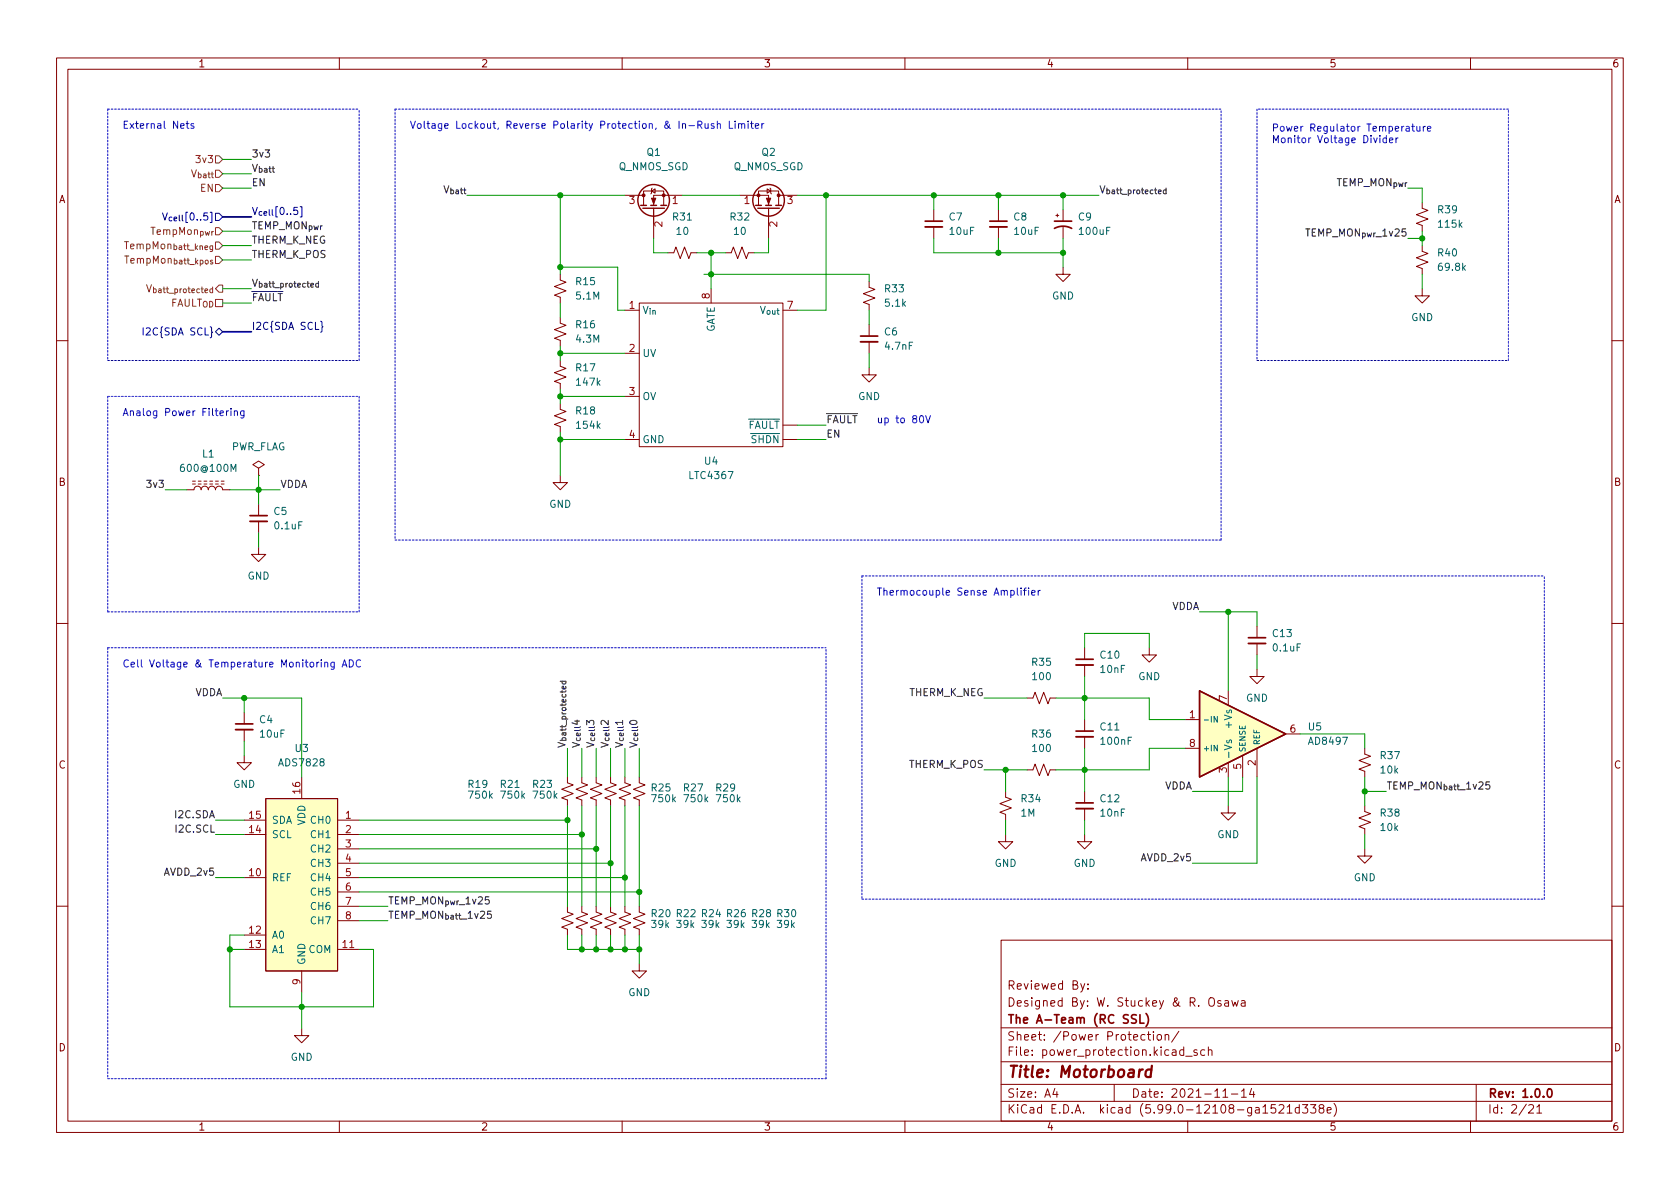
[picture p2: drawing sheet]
<svg xmlns="http://www.w3.org/2000/svg" width="297mm" height="210mm" viewBox="0 0 297 210" stroke-linecap="round" stroke-linejoin="round" font-family="sans-serif">
<g fill="none" stroke="#840000" stroke-width=".18">
<path d="M10 10.2h277v190.1h-277zM12 12.2h273v186.1h-273zM60 10.2v2M110 10.2v2M160 10.2v2M210 10.2v2M260 10.2v2M110.5 34.5h3.3M113.8 36.3v-2.5h3.5v2.5M115.2 33.8l.6-.4v.8zM115.3 33.3l-.1 .1v.8l-.1 .1M115.6 36.8v5.4"/>
<path d="M120.6 34.5h-5v1.8M130.8 34.5h5.1v1.8M134.1 36.3v-2.5h3.6v2.5M135.6 33.4l.7 .4-.7 .4zM135.9 36.8v5.4M136.1 33.3l.2 .1v.8l.1 .1M137.7 34.5h3.3M165.1 37.1v2M176.5 37.1v2M186.7 38.1h.5M186.9 37.8v.5M188 37.1v2"/>
<path d="M251.5 35.8v1l1 .4-2.1 .8 2.1 .7-2.1 .8 1.1 .4v1M99.1 48.5v1l1 .4-2.1 .8 2.1 .7-2.1 .8 1.1 .4v1M99.1 56.1v1l1 .4-2.1 .8 2.1 .7-2.1 .8 1.1 .4v1M110.5 54.9h2.5M113 53.6h25.4v25.4h-25.4zM118.1 44.7h1l.4-1 .8 2 .7-2 .8 2 .4-1h1M125.7 51v2.6M128.3 44.7h1l.4-1 .7 2 .8-2 .8 2 .3-1h1M138.4 54.9h2.6M153.7 49.8v1l1 .4-2 .7 2 .8-2 .8 1 .3v1.1M153.7 57.4v2M165.1 40.1v2.1"/>
<path d="M176.5 40.1v2.1M188 47.2v1.3h1.2l-1.2 1.3-1.3-1.3h1.3M188 40.1v2.1M251.5 51v1.3h1.2l-1.2 1.3-1.3-1.3h1.3M251.5 43.4v1l1 .4-2.1 .8 2.1 .7-2.1 .8 1.1 .4v1M10 60.2h2M99.1 63.7v1.1l1 .3-2.1 .8 2.1 .8-2.1 .7 1.1 .4v1M99.1 71.4v1l1 .4-2.1 .7 2.1 .8-2.1 .8 1.1 .3v1M110.5 77.7h2.5M110.5 62.5h2.5M110.5 70.1h2.5M138.4 75.2h2.6"/>
<path d="M138.4 77.7h2.6M153.7 65v1.3h1.2l-1.2 1.3-1.3-1.3h1.3M153.7 60.4v2.1M285 60.2h2M33 86.6h1.3a.64 .64 0 0 1 .6-.6 .64 .64 0 0 1 .7 .6 .64 .64 0 0 1 .6-.6 .64 .64 0 0 1 .6 .6 .64 .64 0 0 1 .7-.6 .64 .64 0 0 1 .6 .6 .64 .64 0 0 1 .6-.6 .64 .64 0 0 1 .7 .6h1.2M34 85.6h.5M34 85.1h.5M35.1 85.6h.5M35.1 85.1h.5M36.1 85.6h.5M36.1 85.1h.5M37.1 85.6h.5"/>
<path d="M37.1 85.1h.5M38.1 85.6h.5M38.1 85.1h.5M39.1 85.6h.5M39.1 85.1h.5M45.7 96.8v1.2h1.3l-1.3 1.3-1.3-1.3h1.3M45.7 82.8l1-.6-1-.7-1 .7 1 .6v1.3M45.7 84.1h.1M45.7 89.1v2.1M45.7 92.2v2M99.1 84.1v1.2h1.2l-1.2 1.3-1.3-1.3h1.3M10 110.2h2"/>
<path d="M191.8 114.5v2.1M191.8 117.6v2M203.2 114.5v1.3h1.3l-1.3 1.3-1.3-1.3h1.3M222.2 118.4v1.2h1.3l-1.3 1.3-1.2-1.3h1.2M222.2 110.7v2.1M222.2 113.8v2M285 110.2h2M43.2 133.6v1.3h1.2l-1.2 1.2-1.3-1.2h1.3M43.2 126v2M43.2 129v2.1M53.3 137.4v3.8M100.3 137.4v1l1 .4-2 .8 2 .7-2 .8 1 .4v1"/>
<path d="M102.9 137.4v1l1 .4-2 .8 2 .7-2 .8 1 .4v1M105.4 137.4v1l1 .4-2 .8 2 .7-2 .8 1 .4v1M107.9 137.4v1l1.1 .4-2.1 .8 2.1 .7-2.1 .8 1 .4v1M110.5 137.4v1l1 .4-2 .8 2 .7-2 .8 1 .4v1M113 137.4v1l1 .4-2 .8 2 .7-2 .8 1 .4v1M177.8 139.9v1.1l1 .3-2 .8 2 .8-2 .7 1 .4v1M181.6 136.1h1l.4-1 .8 2.1 .7-2.1 .8 2.1 .4-1.1h1M181.6 123.4h1l.4-1 .8 2.1 .7-2.1 .8 2.1 .4-1.1h1M191.8 127.2v2.1M191.8 130.3v2M191.8 139.9v2.1M209.5 127.2h2.6"/>
<path d="M209.5 132.3h2.6M217.2 122.2v2.5M217.2 134.9v2.5M219.7 133.6v3.8M222.2 132.3v5.1M227.3 129.8h2.6M241.3 132.3v1l1 .4-2 .8 2 .7-2 .8 1 .4v1M43.2 145h3.8M43.2 155.2h3.8M43.2 147.6h3.8M47 141.2h12.7v30.5h-12.7zM59.7 145h3.8"/>
<path d="M59.7 155.2h3.8M59.7 147.6h3.8M59.7 150.1h3.8M59.7 152.6h3.8M59.7 157.7h3.8M177.8 147.6v1.2h1.3l-1.3 1.3-1.3-1.3h1.3M191.8 147.6v1.2h1.2l-1.2 1.3-1.3-1.3h1.3M191.8 143v2M217.2 142.5v1.3h1.2l-1.2 1.2-1.3-1.2h1.3M241.3 150.1v1.3h1.3l-1.3 1.2-1.3-1.2h1.3M241.3 142.5v1l1 .4-2 .7 2 .8-2 .8 1 .4v1M10 160.2h2"/>
<path d="M43.2 167.9h3.8M43.2 165.3h3.8M47 170.4h.1M53.3 171.7v3.8M59.7 167.9h3.8M59.7 160.3h3.8M59.7 162.8h3.8M100.3 160.3v1l1 .4-2 .7 2 .8-2 .8 1 .3v1M102.9 160.3v1l1 .4-2 .7 2 .8-2 .8 1 .3v1M105.4 160.3v1l1 .4-2 .7 2 .8-2 .8 1 .3v1M107.9 160.3v1l1.1 .4-2.1 .7 2.1 .8-2.1 .8 1 .3v1M110.5 160.3v1l1 .4-2 .7 2 .8-2 .8 1 .3v1"/>
<path d="M113 170.4v1.3h1.3l-1.3 1.3-1.2-1.3h1.2M113 160.3v1l1 .4-2 .7 2 .8-2 .8 1 .3v1M177 166.3h108v32h-108zM191.1 173.9l.3 1M191.8 173.9l-.5 1.4-.2 .1M192.4 174.8v.1M192.4 174v.1M213.8 176.6a.5 .5 0 0 1 .6-.2 .5 .5 0 0 1 .3 .5v.5a.5 .5 0 0 1-.5 .6 .5 .5 0 0 1-.5-.6zM215.9 177l-.4-.1-.2 .2 .1 .3 .5 .1v.4h-.6M216.6 177h.5l.1 .9M217.2 177.3l-.5 .1a.29 .29 0 0 0-.2 .2 .29 .29 0 0 0 .2 .3h.5M217.8 176.9l.3 1 .3-.7 .2 .7 .3-1"/>
<path d="M219.5 177h.6v.9M220.1 177.3l-.5 .1a.29 .29 0 0 0-.2 .2 .29 .29 0 0 0 .2 .3h.5M285 160.2h2M53.3 181.9v1.2h1.3l-1.3 1.3-1.2-1.3h1.2M60 198.3v2M110 198.3v2M160 198.3v2M177 194.8h108M177 191.8h108M177 187.8h108M177 181.8h108M186.5 192.5l-.4 1h1"/>
<path d="M186.9 193v1M197 191.8v3M202.9 182.9h.5M203.1 182.4v1.3l.3 .2M203.9 182.4v.2M203.9 182.9v1M204.6 183.1l.3-.2 .4 .2 .1 .5-.2 .3h-.3l-.3-.1zM206 183.1l.2-.2 .4 .1v.9M206 182.9v1M208.4 182.4l-1.3 1.9M209.3 185.7l-.4-.1-.3 .3v.4l.1 .3h.6M209.3 185.1v1.5"/>
<path d="M209.6 186.8h1.2M210 198.3v2M211.6 185.7l-.3-.1-.2 .2v.3l.5 .1v.4h-.5M213 185.7l-.4-.1-.3 .3v.4l.1 .3h.6M213.6 185.8l.3-.2 .3 .1 .1 .9M213.6 185.1v1.5M216.2 194h.9M217.7 193.5h1.2M219.5 193l.4-.5v1.5M219.5 194h.9M221.3 192.5l-.4 1h1M221.6 193v1"/>
<path d="M225.5 195.3h-.7l-.1 .7 .2-.1 .5 .1 .2 .2-.1 .5-.2 .1-.6-.1M226.1 195.5l.6-.2 .2 .2 .1 .3-.9 1h.9M227.6 195.8l.4-.5v1.5M227.6 196.8h.8M229.7 195.9l-.4-.1-.3 .3v.4l.1 .3h.6M229.7 195.3v1.5M230.3 195.3h.9l-.5 .6 .4 .1v.7l-.2 .1h-.4l-.2-.1M231.7 195.3h.9l-.5 .6 .5 .1v.7l-.2 .1h-.5l-.2-.1M233.5 196l-.3-.3 .1-.2 .2-.2 .4 .1 .2 .2-.1 .2-.6 .2-.2 .3 .1 .4 .2 .1h.4l.2-.3v-.2l-.3-.3M234.6 196.3l.8-.1-.1-.3-.4-.1-.3 .2 .1 .8h.6M235.9 195.1a1.72 1.72 0 0 1 0 2.3M260 198.3v2"/>
<path d="M261 191.8v6.5M270.3 195.5l.6-.2 .2 .2 .1 .3-1 1h1M271.7 195.8l.5-.5v1.5M271.7 196.8h.9"/>
</g>
<g fill="none" stroke="#840000" stroke-width=".3">
<path d="M163.6 39.1h3M175 39.1h3.1M186.4 39.1h3.1M152.1 59.4h3.1M186.4 40.4a3.2 3.2 0 0 1 3.1 0M44.2 91.2h3M190.2 116.6h3.1M220.7 112.8h3.1M41.7 128h3M190.2 129.3h3.1M190.2 142h3.1M200.9 179.5l-.6-.1-.2 .2v.4l.7 .3 .1 .3-.3 .3h-.5"/>
<path d="M201.6 179.4v1.5h.7M202.6 179.2a1.72 1.72 0 0 1 0 2.3M273.8 192.6l.1-.1a.81 .81 0 0 1 .6 .7 .81 .81 0 0 1-.3 .8h-.1a.82 .82 0 0 1-.6-.6 .82 .82 0 0 1 .3-.8z"/>
</g>
<path d="M203.6 189.2a.66 .66 0 0 0-1 .3l-.1 .6 .2 .3 .1 .1 .6-.1M203.7 188.5l-.3 2" fill="none" stroke="#840000" stroke-width=".4"/>
<path d="M163.6 40.1h3M175 40.1h3.1M152.1 60.4h3.1M44.2 92.2h3M190.2 117.6h3.1M220.7 113.8h3.1M41.7 129h3M190.2 130.3h3.1M190.2 143h3.1" fill="none" stroke="#840000" stroke-width=".33"/>
<g fill="#ffffc2" stroke="#ffffc2" stroke-width=".18">
<path d="M212.1 122.2l15.2 7.6-15.2 7.6z"/>
<path d="M47 141.2h12.7v30.5h-12.7z"/>
</g>
<g fill="none" stroke="#840000" stroke-width=".25">
<path d="M113.3 36.3h1M113.7 36.8h3.8M115.1 36.3h1M116.8 36.3h1.1M133.6 36.3h1M134 36.8h3.8M135.4 36.3h1M137.2 36.3h1M212.1 122.2l15.2 7.6-15.2 7.6z"/>
<circle cx="115.6" cy="35.4" r="2.79"/>
<circle cx="135.9" cy="35.4" r="2.79"/>
</g>
<path d="M215.2 126.7v1l-.5-1v1M215.2 131.8v1l-.5-1v1M217 130.9l-.1 .3 .2 .2 .2-.1 .1-.4h.3v.5" fill="none" stroke="#006464" stroke-width=".18"/>
<g fill="#840000" stroke="#840000" stroke-width=".18">
<path d="M115.2 35h.8l-.4 1.1z"/>
<path d="M135.5 35h.8l-.4 1.1z"/>
<circle cx="117.3" cy="34.5" r=".25"/>
<circle cx="113.8" cy="34.5" r=".25"/>
<circle cx="134.1" cy="34.5" r=".25"/>
<circle cx="137.7" cy="34.5" r=".25"/>
</g>
<g fill="none" stroke="#725600" stroke-width=".18">
<path d="M38.1 27.6h.6l.7 .6-.7 .6h-.6zM38.1 32.6h.6l.7 .7-.7 .6h-.6zM38.1 30.1h.6l.7 .6-.7 .7h-.6zM37.6 51.1h-.3l-.2 .2 .1 .4h.4M37.6 46.1l-.3-.1-.1 .1 .1 .2 .3 .1v.2h-.4M37.6 43.5v.8l-.2 .2-.2-.1M37.6 43.5h-.3l-.2 .2 .1 .4h.4M37.6 50.7v1.1M37.7 40.9l-.3 .2M38.1 45.3h.6l.7 .7-.7 .6h-.6zM38.1 53h1.3v1.2h-1.3zM38.1 40.3h.6l.7 .6-.7 .6h-.6z"/>
<path d="M38.1 42.8h.6l.7 .6-.7 .7h-.6zM38.7 50.4h.7v1.3h-.7l-.6-.7z"/>
</g>
<path d="M38.1 37.7h.6l.7 .6-.7 .7h-.6zM25.3 58v1.2M38.1 58.7l.6-.7 .7 .7-.7 .6zM56.7 56.8l.2 .2v.6l.2 .2-.2 .2v.6l-.2 .1" fill="none" stroke="#000084" stroke-width=".18"/>
<g fill="none" stroke="#0000c2" stroke-width=".18">
<path d="M32.9 21.9h.5M33.1 21.4v1.1l.3 .2M34.2 21.9h-.3l-.1 .1v.2l.4 .1v.3h-.4M121.8 22.2h1M123.4 22.1l.6-.1 .1-.1v-.4l-.7-.1v1.3M123.7 22.1l.4 .6M124.7 21.9v.7l.3 .1 .2-.1M125.2 21.9v.8M126.2 21.9h-.3l-.2 .1 .1 .2 .4 .1v.3h-.5M126.8 22l.2-.1h.3l.1 .8M126.8 21.4v1.3M129 21.4v1.3h.6"/>
<path d="M130 21.4v.1M130 21.9v.8M130.6 22l.2-.1h.3v.8M130.6 21.9v.8M131.1 22l.2-.1h.3l.1 .8M132.3 21.4v.1M132.3 21.9v.8M132.7 21.9h.5M132.9 21.4v1.1l.3 .2M133.5 22.3l.7-.1-.1-.3h-.4l-.2 .1 .1 .6h.5M134.7 21.9v.8M135.1 21.9l-.4 .2"/>
<path d="M244 24.4v.8M245.1 24.5l-.3-.1-.3 .2 .1 .6h.5M245.1 24v1.2M245.7 24.8l.6-.1-.1-.2-.3-.1-.2 .2v.6h.5M246.8 24.4v.8M247.2 24.4l-.4 .2M248.6 22.4h.5l.1 .8M249.2 22.6l-.4 .1-.2 .2 .2 .3 .4-.1M249.6 22.3h.5M249.8 21.9v1.1l.3 .2M250.5 22.3l.1 .8 .3 .1 .2-.1M251.1 22.3v.9"/>
<path d="M251.7 22.3v.9M252 22.3l-.3 .3M252.4 22.8l.6-.2-.1-.2-.3-.1-.2 .2v.6h.5M40.1 72.7v.8M40.4 72.7l-.3 .2M40.8 72.2v.1M40.8 72.7v.8M41.4 72.8l.2-.1h.3l.1 .8M41.4 72.7v.8M43.1 72.7v1l-.2 .2h-.3M43.1 72.7h-.3l-.3 .2 .2 .5h.4M162.8 73.6l.1-.1a.68 .68 0 0 1 .4 .6 .68 .68 0 0 1-.4 .7 .84 .84 0 0 1-.1-1.2z"/>
<path d="M163.7 73.5l.4 1.3 .4-1.3M57.4 117.2l.2-.1 .3 .1 .1 .7M57.4 117.1v.8M59.1 117.1v1l-.2 .3-.3-.1M59.1 117.2l-.4-.1-.2 .2 .1 .6h.5M60.5 117.9l.4-1.2 .4 1.2M60.6 117.6h.6M61.8 116.7a.64 .64 0 0 1 .7 .6 .64 .64 0 0 1-.7 .6zM63.8 116.8a.6 .6 0 0 0-.9 .4 .6 .6 0 0 0 .6 .7l.3-.1M179.9 104v1.1l.2 .1M180.5 104v.1M180.5 104.4v.8"/>
<path d="M181 104.4h.4M181.4 104l-.3 .2v1M181.9 104v.1M181.9 104.4v.8M182.4 104.8l.6-.1v-.2l-.4-.1-.2 .2 .1 .6h.5M183.6 104.4v.8M183.9 104.4l-.3 .2"/>
</g>
<g fill="none" stroke="#0000c2" stroke-width=".18" stroke-dasharray=".3 .3">
<path d="M19 19.3h44.5M19 19.3v44.4M69.8 19.3v76.2M69.8 19.3h146.1M222.2 19.3v44.4M266.7 19.3h-44.5M19 63.7h44.5M19 70.1h44.5M19 70.1v38.1M63.5 63.7v-44.4M222.2 63.7h44.5M266.7 63.7v-44.4"/>
<path d="M69.8 95.5h146.1M215.9 95.5v-76.2M19 114.5h127M19 108.2h44.5M19 114.5v76.2M63.5 108.2v-38.1M152.4 101.8v57.2M152.4 101.8h120.6M152.4 159h120.6M273 159v-57.2M19 190.7h127M146 190.7v-76.2"/>
</g>
<path d="M39.4 38.3h5M39.4 58.7h5" fill="none" stroke="#000084" stroke-width=".3"/>
<g fill="none" stroke="#009600" stroke-width=".18">
<path d="M39.4 33.3h5M39.4 28.2h5M39.4 30.7h5M82.5 34.5h28M99.1 34.5v14M120.6 34.5h10.2M141 34.5h53.3M146 34.5v20.4h-5M165.1 34.5v2.6M176.5 34.5v2.6M188 34.5v2.6M248.9 33.3h2.6v2.5"/>
<path d="M39.4 43.4h5M39.4 46h5M39.4 51h5M39.4 53.6h5M39.4 40.9h5M99.1 53.6v2.5M99.1 47.2h10.1v7.7h1.3M115.6 42.2v2.5h2.5M123.2 44.7h5.1M124.5 48.5h29.2v1.3M125.7 44.7v6.3M135.9 42.2v2.5h-2.6"/>
<path d="M153.7 54.9v2.5M165.1 42.2v2.5h22.9M176.5 42.2v2.5M188 42.2v5M248.9 42.2h2.6M251.5 40.9v2.5M251.5 48.5v2.5M99.1 61.2v2.5M99.1 68.8v2.6M99.1 76.4v7.7M99.1 62.5h11.4M99.1 70.1h11.4"/>
<path d="M99.1 77.7h11.4M141 77.7h5M141 75.2h5M153.7 62.5v2.5M29.2 86.6h3.8M40.6 86.6h8.9M45.7 84.1v5M45.7 94.2v2.6M191.8 114.5v-2.5h11.4v2.5M191.8 119.6v7.6M212.1 108.2h10.1v2.5M217.2 108.2v14"/>
<path d="M222.2 115.8v2.6M39.4 123.4h13.9v14M43.2 123.4v2.6M43.2 131.1v2.5M100.3 132.3v5.1M102.9 132.3v5.1M105.4 132.3v5.1M107.9 132.3v5.1M110.5 132.3v5.1M113 132.3v5.1M174 123.4h7.6M174 136.1h7.6"/>
<path d="M177.8 136.1v3.8M186.7 123.4h16.5v3.8h6.3M191.8 132.3v7.6M209.5 132.3h-6.3v3.8h-16.5M217.2 137.4v5.1M219.7 137.4v2.5h-8.9M222.2 137.4v15.2h-11.4M229.9 129.8h11.4v2.5M241.3 139.9h3.8M241.3 137.4v5.1M38.1 145h5.1M38.1 147.6h5.1"/>
<path d="M38.1 155.2h5.1M63.5 145h36.8M63.5 147.6h39.4M63.5 152.6h44.4M63.5 155.2h47M63.5 157.7h49.5M63.5 150.1h41.9M100.3 142.5v17.8M102.9 142.5v17.8M105.4 142.5v17.8M107.9 142.5v17.8M110.5 142.5v17.8"/>
<path d="M113 142.5v17.8M177.8 145v2.6M191.8 145v2.6M241.3 147.6v2.5M40.6 167.9h2.6M43.2 165.3h-2.6v12.7h25.4v-10.1h-2.5M53.3 175.5v6.4M63.5 160.3h5.1M63.5 162.8h5.1M100.3 165.3v2.6h12.7M102.9 165.3v2.6M105.4 165.3v2.6"/>
<path d="M107.9 165.3v2.6M110.5 165.3v2.6M113 165.3v5.1"/>
</g>
<g fill="#009600" stroke="#009600" stroke-width=".18">
<circle cx="217.2" cy="108.2" r=".46"/>
<circle cx="241.3" cy="139.9" r=".46"/>
<circle cx="99.1" cy="62.5" r=".46"/>
<circle cx="99.1" cy="70.1" r=".46"/>
<circle cx="110.5" cy="155.2" r=".46"/>
<circle cx="113" cy="157.7" r=".46"/>
<circle cx="99.1" cy="34.5" r=".46"/>
<circle cx="99.1" cy="47.2" r=".46"/>
<circle cx="99.1" cy="77.7" r=".46"/>
<circle cx="146" cy="34.5" r=".46"/>
<circle cx="125.7" cy="44.7" r=".46"/>
<circle cx="125.7" cy="48.5" r=".46"/>
<circle cx="176.5" cy="44.7" r=".46"/>
<circle cx="188" cy="34.5" r=".46"/>
<circle cx="188" cy="44.7" r=".46"/>
<circle cx="176.5" cy="34.5" r=".46"/>
<circle cx="191.8" cy="123.4" r=".46"/>
<circle cx="165.1" cy="34.5" r=".46"/>
<circle cx="177.8" cy="136.1" r=".46"/>
<circle cx="191.8" cy="136.1" r=".46"/>
<circle cx="251.5" cy="42.2" r=".46"/>
<circle cx="110.5" cy="167.9" r=".46"/>
<circle cx="113" cy="167.9" r=".46"/>
<circle cx="100.3" cy="145" r=".46"/>
<circle cx="102.9" cy="147.6" r=".46"/>
<circle cx="105.4" cy="150.1" r=".46"/>
<circle cx="107.9" cy="152.6" r=".46"/>
<circle cx="45.7" cy="86.6" r=".46"/>
<circle cx="43.2" cy="123.4" r=".46"/>
<circle cx="53.3" cy="178" r=".46"/>
<circle cx="40.6" cy="167.9" r=".46"/>
<circle cx="102.9" cy="167.9" r=".46"/>
<circle cx="105.4" cy="167.9" r=".46"/>
<circle cx="107.9" cy="167.9" r=".46"/>
</g>
<text font-size="2.8" fill="#840000" x="178" y="190.6">Title: Motorboard</text>
<g font-size="2.1" fill="#840000">
<text x="178" y="178">Designed By: W. Stuckey &amp; R. Osawa</text>
<text x="178" y="175">Reviewed By:</text>
<text x="178" y="184">Sheet: /Power Protection/</text>
<text x="178" y="181">The A-Team (RC SSL)</text>
<text x="178" y="186.7">File: power_protection.kicad_sch</text>
<text x="178" y="196.9">KiCad E.D.A. kicad (5.99.0-12108-ga1521d338e)</text>
<text x="178" y="194.1">Size: A4</text>
<text x="200" y="194.1">Date: 2021-11-14</text>
<text x="263" y="194.1">Rev: 1.0.0</text>
<text x="263" y="196.9">Id: 2/21</text>
</g>
<g font-size="1.8" fill="#840000">
<text x="35" y="11.9">1</text>
<text x="85" y="11.9">2</text>
<text x="135" y="11.9">3</text>
<text x="185" y="11.9">4</text>
<text x="235" y="11.9">5</text>
<text x="285" y="11.9">6</text>
<text x="10.3" y="35.9">A</text>
<text x="285.3" y="35.9">A</text>
<text x="10.3" y="85.9">B</text>
<text x="285.3" y="85.9">B</text>
<text x="10.3" y="135.9">C</text>
<text x="285.3" y="135.9">C</text>
<text x="10.3" y="185.9">D</text>
<text x="285.3" y="185.9">D</text>
<text x="35" y="199.9">1</text>
<text x="85" y="199.9">2</text>
<text x="135" y="199.9">3</text>
<text x="185" y="199.9">4</text>
<text x="235" y="199.9">5</text>
<text x="285" y="199.9">6</text>
</g>
<g font-size="1.8" fill="#0000c2">
<text x="21.6" y="22.8">External Nets</text>
<text x="72.4" y="22.8">Voltage Lockout, Reverse Polarity Protection, &amp; In-Rush Limiter</text>
<text x="224.8" y="23.3">Power Regulator Temperature</text>
<text x="224.8" y="25.3">Monitor Voltage Divider</text>
<text x="21.6" y="73.6">Analog Power Filtering</text>
<text x="146" y="74.8">~{FAULT} up to 80V</text>
<text x="154.9" y="105.3">Thermocouple Sense Amplifier</text>
<text x="21.6" y="118">Cell Voltage &amp; Temperature Monitoring ADC</text>
</g>
<g font-size="1.8" fill="#725600">
<text x="35" y="28.8">3v3</text>
<text x="31.1" y="31.4">V_{batt}</text>
<text x="35.5" y="33.9">EN</text>
<text x="24.1" y="41.5">TempMon_{pwr}</text>
<text x="18.8" y="46.6">TempMon_{batt_kpos}</text>
<text x="18.8" y="44.1">TempMon_{batt_kneg}</text>
<text x="22.1" y="51.7">V_{batt_protected}</text>
<text x="27.1" y="54.2">FAULT_{OD}</text>
</g>
<g font-size="1.8" fill="#0f0f0f">
<text x="44.4" y="27.8">3v3</text>
<text x="44.4" y="30.4">V_{batt}</text>
<text x="44.4" y="32.9">EN</text>
<text x="75.8" y="34.2">V_{batt}</text>
<text x="194.3" y="34.2">V_{batt_protected}</text>
<text x="233.4" y="32.9">TEMP_MON_{pwr}</text>
<text x="44.4" y="40.5">TEMP_MON_{pwr}</text>
<text x="228.5" y="41.8">TEMP_MON_{pwr}_1v25</text>
<text x="44.4" y="45.6">THERM_K_POS</text>
<text x="44.4" y="43.1">THERM_K_NEG</text>
<text x="44.4" y="50.7">V_{batt_protected}</text>
<text x="44.4" y="53.2">~{FAULT}</text>
<text x="146" y="77.4">EN</text>
<text x="26.3" y="86.3">3v3</text>
<text x="49.5" y="86.3">VDDA</text>
<text x="207.1" y="107.8">VDDA</text>
<text x="34.4" y="123.1">VDDA</text>
<text x="160.6" y="123.1">THERM_K_NEG</text>
<text x="100" y="132.3" transform="rotate(-90 100 132.3)">V_{batt_protected}</text>
<text x="102.5" y="132.3" transform="rotate(-90 102.5 132.3)">V_{cell}4</text>
<text x="105.1" y="132.3" transform="rotate(-90 105.1 132.3)">V_{cell}3</text>
<text x="107.6" y="132.3" transform="rotate(-90 107.6 132.3)">V_{cell}2</text>
<text x="110.1" y="132.3" transform="rotate(-90 110.1 132.3)">V_{cell}1</text>
<text x="112.7" y="132.3" transform="rotate(-90 112.7 132.3)">V_{cell}0</text>
<text x="160.7" y="135.8">THERM_K_POS</text>
<text x="205.8" y="139.6">VDDA</text>
<text x="245.1" y="139.6">TEMP_MON_{batt}_1v25</text>
<text x="31.1" y="144.7">I2C.SDA</text>
<text x="31.3" y="147.2">I2C.SCL</text>
<text x="29.2" y="154.8">AVDD_2v5</text>
<text x="201.9" y="152.3">AVDD_2v5</text>
<text x="68.6" y="159.9">TEMP_MON_{pwr}_1v25</text>
<text x="68.6" y="162.5">TEMP_MON_{batt}_1v25</text>
</g>
<g font-size="1.8" fill="#006464">
<text x="114.4" y="27.6">Q1</text>
<text x="134.7" y="27.6">Q2</text>
<text x="109.3" y="30.1">Q_NMOS_SGD</text>
<text x="129.6" y="30.1">Q_NMOS_SGD</text>
<text x="119" y="39">R31</text>
<text x="119.7" y="41.5">10</text>
<text x="129.2" y="39">R32</text>
<text x="129.8" y="41.5">10</text>
<text x="167.8" y="39">C7</text>
<text x="168" y="41.5">10uF</text>
<text x="179.3" y="39">C8</text>
<text x="179.4" y="41.5">10uF</text>
<text x="190.7" y="39">C9</text>
<text x="191" y="41.5">100uF</text>
<text x="254.3" y="37.7">R39</text>
<text x="254.4" y="40.3">115k</text>
<text x="254.3" y="45.3">R40</text>
<text x="254.5" y="47.9">69.8k</text>
<text x="101.9" y="50.4">R15</text>
<text x="102" y="53">5.1M</text>
<text x="156.5" y="51.7">R33</text>
<text x="186" y="53">GND</text>
<text x="101.9" y="58">R16</text>
<text x="113.5" y="55.5">V_{in}</text>
<text x="126.4" y="59" transform="rotate(-90 126.4 59)">GATE</text>
<text x="131.6" y="55.5">V_{out}</text>
<text x="156.4" y="59.3">C6</text>
<text x="156.6" y="54.2">5.1k</text>
<text x="249.5" y="56.8">GND</text>
<text x="101.9" y="65.7">R17</text>
<text x="102" y="60.6">4.3M</text>
<text x="113.5" y="63.1">UV</text>
<text x="156.6" y="61.8">4.7nF</text>
<text x="102" y="68.2">147k</text>
<text x="113.5" y="70.7">OV</text>
<text x="151.7" y="70.7">GND</text>
<text x="101.9" y="73.3">R18</text>
<text x="102" y="75.8">154k</text>
<text x="130.7" y="75.8">~{FAULT}</text>
<text x="32.3" y="83.4">600@100M</text>
<text x="35.8" y="80.9">L1</text>
<text x="40.8" y="79.6">PWR_FLAG</text>
<text x="113.5" y="78.4">GND</text>
<text x="124.6" y="82.2">U4</text>
<text x="131.5" y="78.4">~{SHDN}</text>
<text x="97.1" y="89.8">GND</text>
<text x="122" y="84.7">LTC4367</text>
<text x="48.4" y="91.1">C5</text>
<text x="48.7" y="93.6">0.1uF</text>
<text x="43.8" y="102.5">GND</text>
<text x="225.1" y="112.6">C13</text>
<text x="182.5" y="117.7">R35</text>
<text x="194.6" y="116.5">C10</text>
<text x="194.7" y="119">10nF</text>
<text x="225.2" y="115.2">0.1uF</text>
<text x="182.7" y="120.3">100</text>
<text x="201.2" y="120.3">GND</text>
<text x="220.3" y="124.1">GND</text>
<text x="45.9" y="127.9">C4</text>
<text x="46.1" y="130.4">10uF</text>
<text x="182.5" y="130.4">R36</text>
<text x="194.6" y="129.2">C11</text>
<text x="194.8" y="131.7">100nF</text>
<text x="217.8" y="128.4" transform="rotate(-90 217.8 128.4)">+Vs</text>
<text x="231.4" y="129.2">U5</text>
<text x="231.6" y="131.7">AD8497</text>
<text x="49.5" y="135.5">ADS7828</text>
<text x="52.2" y="133">U3</text>
<text x="182.7" y="133">100</text>
<text x="217.8" y="134.4" transform="rotate(-90 217.8 134.4)">-Vs</text>
<text x="244.1" y="134.2">R37</text>
<text x="244.2" y="136.8">10k</text>
<text x="41.2" y="139.3">GND</text>
<text x="82.9" y="139.3">R19</text>
<text x="83" y="141.2">750k</text>
<text x="88.6" y="139.3">R21</text>
<text x="88.7" y="141.2">750k</text>
<text x="94.3" y="139.3">R23</text>
<text x="94.4" y="141.2">750k</text>
<text x="115.2" y="139.9">R25</text>
<text x="115.4" y="141.9">750k</text>
<text x="121" y="139.9">R27</text>
<text x="121.1" y="141.9">750k</text>
<text x="126.7" y="139.9">R29</text>
<text x="126.8" y="141.9">750k</text>
<text x="180.6" y="141.9">R34</text>
<text x="194.6" y="141.9">C12</text>
<text x="48" y="148.2">SCL</text>
<text x="48" y="145.7">SDA</text>
<text x="54" y="146" transform="rotate(-90 54 146)">VDD</text>
<text x="55.1" y="145.7">CH0</text>
<text x="55.1" y="148.2">CH1</text>
<text x="180.5" y="144.4">1M</text>
<text x="194.7" y="144.4">10nF</text>
<text x="215.2" y="148.2">GND</text>
<text x="244.1" y="144.4">R38</text>
<text x="244.2" y="146.9">10k</text>
<text x="48" y="155.8">REF</text>
<text x="55.1" y="150.7">CH2</text>
<text x="55.1" y="153.3">CH3</text>
<text x="55.1" y="155.8">CH4</text>
<text x="175.8" y="153.3">GND</text>
<text x="189.8" y="153.3">GND</text>
<text x="239.3" y="155.8">GND</text>
<text x="55.1" y="158.4">CH5</text>
<text x="55.1" y="160.9">CH6</text>
<text x="48" y="166">A0</text>
<text x="55.1" y="163.4">CH7</text>
<text x="115.2" y="162.2">R20 R22 R24 R26 R28 R30</text>
<text x="115.3" y="164.1">39k</text>
<text x="119.7" y="164.1">39k</text>
<text x="124.2" y="164.1">39k</text>
<text x="128.6" y="164.1">39k</text>
<text x="133" y="164.1">39k</text>
<text x="137.5" y="164.1">39k</text>
<text x="48" y="168.5">A1</text>
<text x="54" y="170.7" transform="rotate(-90 54 170.7)">GND</text>
<text x="54.5" y="168.5">COM</text>
<text x="111.1" y="176.1">GND</text>
<text x="51.4" y="187.6">GND</text>
</g>
<g font-size="1.8" fill="#000084">
<text x="27.3" y="39">V_{cell}[0..5]</text>
<text x="44.4" y="38">V_{cell}[0..5]</text>
<text x="26" y="59.3">I2C{SDA SCL}</text>
<text x="44.4" y="58.3">I2C{SDA SCL}</text>
</g>
<g font-size="1.8" fill="#a90000">
<text x="111.3" y="36.1">3</text>
<text x="117.1" y="40.1" transform="rotate(-90 117.1 40.1)">2</text>
<text x="118.9" y="36.1">1</text>
<text x="131.6" y="36.1">1</text>
<text x="137.4" y="40.1" transform="rotate(-90 137.4 40.1)">2</text>
<text x="139.2" y="36.1">3</text>
<text x="125.5" y="52.8" transform="rotate(-90 125.5 52.8)">8</text>
<text x="111.3" y="54.6">1</text>
<text x="139.2" y="54.6">7</text>
<text x="111.3" y="62.2">2</text>
<text x="111.3" y="69.8">3</text>
<text x="111.3" y="77.5">4</text>
<text x="216.9" y="123.9" transform="rotate(-90 216.9 123.9)">7</text>
<text x="210.3" y="127">1</text>
<text x="228.1" y="129.5">6</text>
<text x="210.3" y="132.1">8</text>
<text x="216.9" y="136.6" transform="rotate(-90 216.9 136.6)">3</text>
<text x="219.5" y="136" transform="rotate(-90 219.5 136)">5</text>
<text x="222" y="135.4" transform="rotate(-90 222 135.4)">2</text>
<text x="53.1" y="140.3" transform="rotate(-90 53.1 140.3)">16</text>
<text x="44.1" y="147.3">14</text>
<text x="44.1" y="144.8">15</text>
<text x="61.1" y="144.8">1</text>
<text x="61.1" y="147.3">2</text>
<text x="61.1" y="149.9">3</text>
<text x="44.1" y="154.9">10</text>
<text x="61.1" y="152.4">4</text>
<text x="61.1" y="154.9">5</text>
<text x="61.1" y="157.5">6</text>
<text x="61.1" y="160">7</text>
<text x="44.1" y="165.1">12</text>
<text x="44.1" y="167.6">13</text>
<text x="60.6" y="167.6">11</text>
<text x="61.1" y="162.6">8</text>
<text x="53.1" y="174.1" transform="rotate(-90 53.1 174.1)">9</text>
</g>
<g font-size="1.4" fill="#006464">
<text x="212.6" y="127.8">-IN</text>
<text x="222.8" y="131.8" transform="rotate(-90 222.8 131.8)">REF</text>
<text x="212.6" y="132.8">+IN</text>
<text x="220.2" y="133.1" transform="rotate(-90 220.2 133.1)">SENSE</text>
</g>
</svg>
